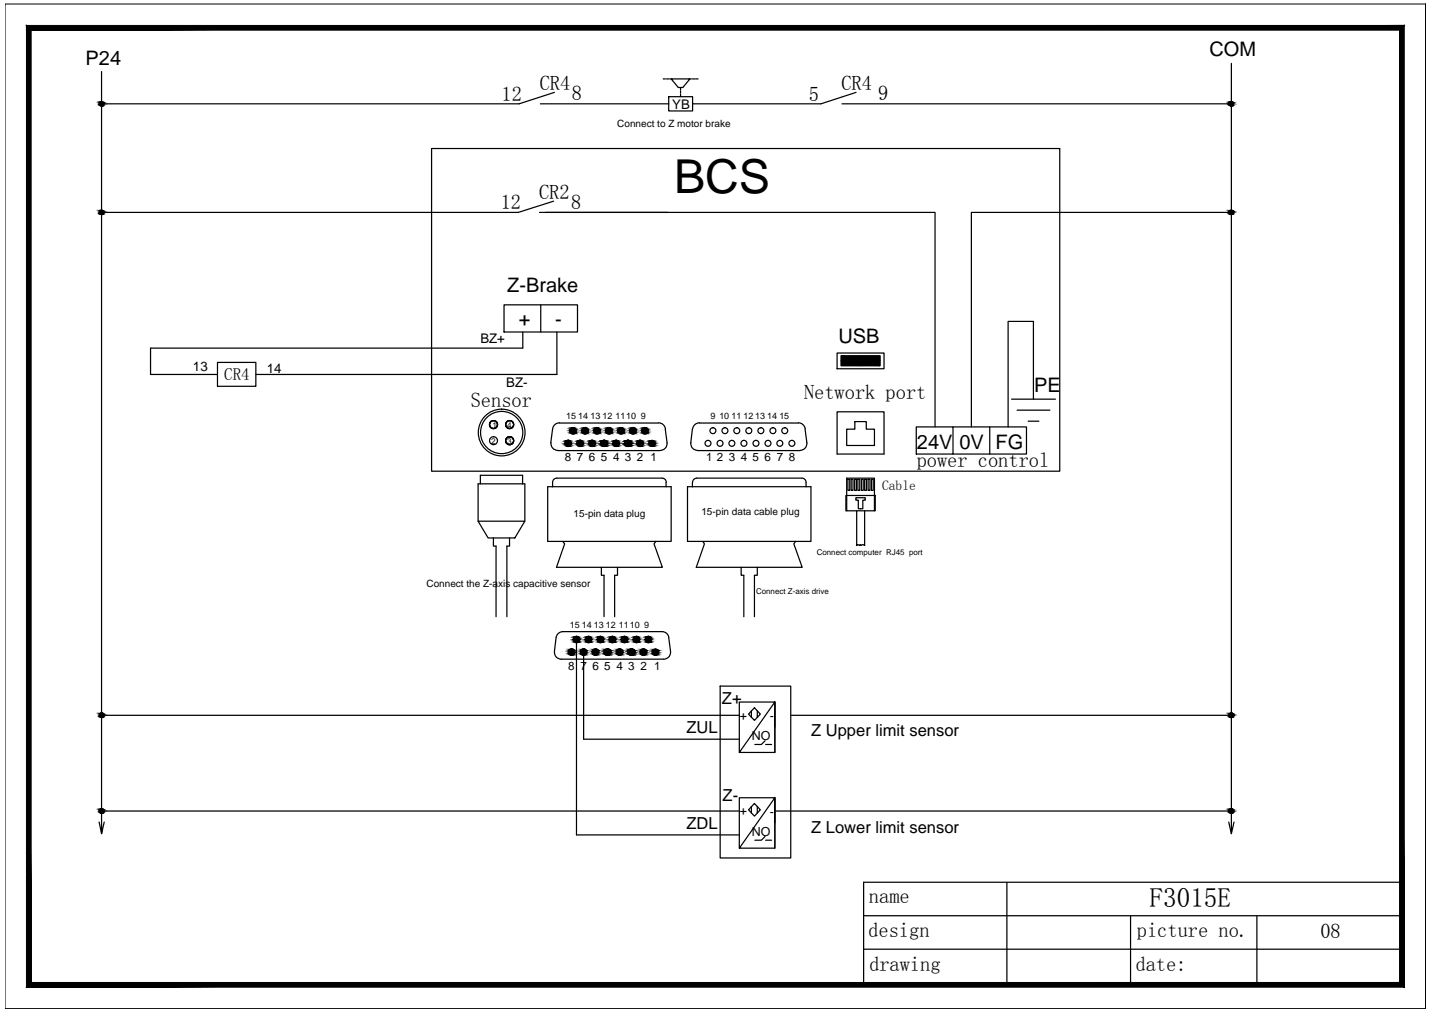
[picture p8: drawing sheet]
<svg xmlns="http://www.w3.org/2000/svg" width="297mm" height="210mm" viewBox="0 0 297 210" stroke-linecap="round" stroke-linejoin="round" font-family="sans-serif">
<!-- layer: 0 -->
<path d="M1 .8h294.7v208.4h-294.7z" fill="none" stroke="#000" stroke-width=".21"/>
<!-- layer: TEL_TITLE -->
<path d="M295.7 .8v208.4" fill="none" stroke="#000" stroke-width=".25"/>
<path d="M6.5 203.8l-1 1 284.8-1zM5.5 204.8l284.8-1 1 1zM290.3 6.3v197.5l1 1zM290.3 6.3l1-1v199.5zM6.5 6.3h283.8l1-1zM5.5 5.3h285.8l-284.8 1zM5.5 5.3l1 198.5v-197.5zM5.5 5.3l1 198.5-1 1z" fill="#000" stroke="#000" stroke-width=".21"/>
<!-- layer: 0 -->
<g fill="none" stroke="#000" stroke-width=".25">
<path d="M21.1 14.8v158.1l.5-2.4M115 19.2l-7.3 2.3h-86.6M137.6 16.4h.4M138.2 16.4h.6M138.9 16.4h.5M139.2 16.4h3.9l-1.5 1.7h-.9zM141.2 18.1v.5M141.2 18.8v.5M141.2 19.5v.6M142.9 16.4h.5M143.6 16.4h.5M144.3 16.4h.5"/>
<path d="M177.6 19.2l-7.3 2.3h-26.6M255.4 13.2v159.7M112.1 21.5h26.6M138.7 20.1h5v2.9h-5zM174.7 21.5h80.7M111.9 44.1h26.6M113.2 44.1h80.8v44.4M114.8 41.7l-7.3 2.4h-86.4M255.4 44.1h-53.9v44.4M45.1 75.2h8v4.9h-8zM104.5 63.2h7.7v5.7h-7.7zM108.4 68.9v3.3h-77.2v5.5h13.9"/>
<path d="M112.2 63.2h7.6v5.7h-7.6M115.5 68.9v8.8h-62.4M209.8 82.8h9.1M211 85.1h6.8M213.3 87.4h2.2M214.4 82.8v-16.1h-5.3v21.8M119.6 132.7v40.5h33.8M121.1 135.2v18.1h32.3M21.1 148.4h132.3M149.4 142.3h14.6v35.7h-14.6zM164 148.4h91.4M20.6 170.5l.5 2.4"/>
<path d="M21.1 168.2h132.3M160.7 168.2h94.7M254.9 170.5l.5 2.4 .6-2.4M179.1 189.9h111.2M179.1 196.9h111.2M208.9 183v20.9M234.5 190v13.9M260.7 190v13.9M290.3 183h-111.2v20.8"/>
<circle cx="21.1" cy="148.3" r=".49"/>
<circle cx="255.4" cy="148.3" r=".49"/>
<circle cx="21.1" cy="168.2" r=".49"/>
<circle cx="255.4" cy="168.2" r=".49"/>
</g>
<g fill="none" stroke="#000" stroke-width=".25">
<path d="M89.5 30.8h130.3v66.9h-130.3zM173.6 73.2h9.8v3.3h-9.8zM174.5 73.8h8v2h-8zM115.7 93.5h21.2M116 87.7h20.6M144.7 93.5h21.2M145.1 87.7h20.5M166.3 99.2h-21.8a.87 .87 0 0 0-.8 .8M166.3 99.2a.87 .87 0 0 1 .9 .8M173.6 85.4h9.8v8.8h-9.8zM175.6 89h1.7v-1.6h2.4v1.6h1.7v3.4h-5.8zM175.6 99.2h5.8v6.7h-5.8z"/>
<path d="M175.9 99.4h.4v2.3h-.4zM176.6 99.4h.3v2.3h-.3zM177.3 99.4h.4v2.3h-.4zM178 99.4h.3v2.3h-.3zM178.7 99.4h.4v2.3h-.4zM179.4 99.4h.3v2.3h-.3zM180.1 99.4h.4v2.3h-.4zM180.7 99.4h.4v2.3h-.4zM190.1 88.5h7.6v5.7h-7.6zM197.7 88.5h7.6v5.7h-7.6M205.3 88.5h7.6v5.7h-7.6M99.2 108.1h9.7l-2.1 3.5h-5.6z"/>
<path d="M99.6 100.4v-1.8h8.8v1.8M102.3 111.6v1.7h.6v14.6M105.7 111.6v1.7h-.6v14.6M108.4 100.4h-9.2v7.7M108.4 100.4h.5v7.7M114.6 101h24.6v11.3h-3.2M114.6 101h-1v11.3h22.4M114.6 100.1v.9M116.7 112.3l.4 .5-1.7 4.9h22l-1.7-4.9 .3-.5M124.7 117.7v1.6h.6v8.6M128.1 117.7v1.6h-.6v8.6M138.2 100.1v.9"/>
<path d="M138.2 100a.87 .87 0 0 0-.9-.8h-21.8a.87 .87 0 0 0-.9 .8M143.6 101h24.6v11.3h-3.2M143.6 101h-1v11.3h22.4M143.6 100.1v.9M145.8 112.3l.3 .5-1.7 4.9h22l-1.7-4.9 .3-.5M153.7 117.7v1.6h.6v8.6M157.1 117.7v1.6h-.6v8.6M167.2 100.1v.9M177.5 103.2h2v.5h-.5v1.8h-1v-1.8h-.5zM177.7 105.9v7.2a.42 .42 0 0 1 .6 0l.1-.1 .1 .1 .6-.1 .3 .1v-7.2M181.4 102.8h.1M181.4 102.8h-5.9v3.1h.1"/>
<path d="M181.4 102.8h.2v3.1h-.2M116.4 136.7h21.3M116.7 131h20.6M153.4 156.1h7.3v-10.5h-7.3v10.5l7.3-10.5v10.5M155.9 147.4v1.4M156.5 146.8l1.2 1.3-1.2 1.3-1.2-1.3zM157.1 147.4v1.4M158.7 153.7l-.8 .7h-1.3M158.8 154.4h1.2M153.4 175.9h7.3v-10.4h-7.3v10.4l7.3-10.4v10.4M155.9 167.3v1.3M156.5 166.7l1.2 1.3-1.2 1.3-1.2-1.3z"/>
<path d="M157.1 167.3v1.3M158.7 173.5l-.8 .8h-1.3M158.8 174.3h1.2"/>
<circle cx="102.4" cy="91.4" r=".83"/>
<circle cx="102.4" cy="88.1" r=".83"/>
<circle cx="104.1" cy="89.7" r="4.4"/>
<circle cx="104.1" cy="89.7" r="4.8"/>
<circle cx="105.7" cy="91.4" r=".83"/>
<circle cx="105.7" cy="88.1" r=".83"/>
<circle cx="117.9" cy="92" r=".66"/>
<circle cx="118.9" cy="89.3" r=".66"/>
<circle cx="120.3" cy="92" r=".66"/>
<circle cx="121.4" cy="89.3" r=".66"/>
<circle cx="122.8" cy="92" r=".66"/>
<circle cx="123.8" cy="89.3" r=".66"/>
<circle cx="125.3" cy="92" r=".66"/>
<circle cx="126.3" cy="89.3" r=".66"/>
<circle cx="127.8" cy="92" r=".66"/>
<circle cx="128.8" cy="89.3" r=".66"/>
<circle cx="130.3" cy="92" r=".66"/>
<circle cx="131.3" cy="89.3" r=".66"/>
<circle cx="132.8" cy="92" r=".66"/>
<circle cx="133.8" cy="89.3" r=".66"/>
<circle cx="146.9" cy="92" r=".61"/>
<circle cx="147.9" cy="89.3" r=".61"/>
<circle cx="149.4" cy="92" r=".61"/>
<circle cx="150.4" cy="89.3" r=".61"/>
<circle cx="151.8" cy="92" r=".61"/>
<circle cx="152.8" cy="89.3" r=".61"/>
<circle cx="154.3" cy="92" r=".61"/>
<circle cx="155.3" cy="89.3" r=".61"/>
<circle cx="156.8" cy="92" r=".61"/>
<circle cx="157.8" cy="89.3" r=".61"/>
<circle cx="159.3" cy="92" r=".61"/>
<circle cx="160.3" cy="89.3" r=".61"/>
<circle cx="161.8" cy="92" r=".61"/>
<circle cx="162.8" cy="89.3" r=".61"/>
<circle cx="164.3" cy="92" r=".61"/>
<circle cx="118.6" cy="135.2" r=".66"/>
<circle cx="119.6" cy="132.6" r=".66"/>
<circle cx="121.1" cy="135.2" r=".66"/>
<circle cx="122.1" cy="132.6" r=".66"/>
<circle cx="123.5" cy="135.2" r=".66"/>
<circle cx="124.6" cy="132.6" r=".66"/>
<circle cx="126" cy="135.2" r=".66"/>
<circle cx="127" cy="132.6" r=".66"/>
<circle cx="128.5" cy="135.2" r=".66"/>
<circle cx="129.5" cy="132.6" r=".66"/>
<circle cx="131" cy="135.2" r=".66"/>
<circle cx="132" cy="132.6" r=".66"/>
<circle cx="133.5" cy="135.2" r=".66"/>
<circle cx="134.5" cy="132.6" r=".66"/>
</g>
<!-- layer: _TCH_MASK -->
<g fill="none" stroke="#000" stroke-width=".25">
<path d="M114.3 91.8a1.42 1.42 0 0 0 1.4 1.6M114.6 89l-.4 2.8M116 87.7a1.42 1.42 0 0 0-1.4 1.2M136.6 87.7a1.42 1.42 0 0 1 1.4 1.2M138 89l.4 2.8a1.42 1.42 0 0 1-1.4 1.6M143.6 89l-.3 2.8a1.42 1.42 0 0 0 1.4 1.6M145.1 87.7a1.42 1.42 0 0 0-1.4 1.2M165.6 87.7a1.42 1.42 0 0 1 1.4 1.2M167 89l.4 2.8M167.4 91.8a1.42 1.42 0 0 1-1.4 1.6M115 135.1a1.42 1.42 0 0 0 1.4 1.6M115.3 132.3l-.3 2.8"/>
<path d="M116.8 131a1.42 1.42 0 0 0-1.4 1.2M137.3 131a1.42 1.42 0 0 1 1.4 1.2M138.7 132.3l.4 2.8M139.1 135.1a1.42 1.42 0 0 1-1.4 1.6"/>
</g>
<g fill="#000" stroke="#000" stroke-width=".21">
<path d="M117.2 92.3h1.2l-.2 .2zM117.5 91.4h.7zM118.3 89.7h1.2l-.3 .2zM118.5 88.8h.7zM119.7 92.3h1.2l-.3 .2zM120 91.4h.6zM120.8 89.7h1.1l-.2 .2zM121 88.8h.7zM122.2 92.3h1.2l-.3 .2zM122.5 91.4h.6zM123.3 89.7h1.1l-.3 .2zM123.5 88.8h.6z"/>
<path d="M124.7 92.3h1.2l-.3 .2zM125 91.4h.6zM125.7 89.7h1.2l-.3 .2zM126 88.8h.6zM127.2 92.3h1.1l-.2 .2zM127.5 91.4h.6zM128.2 89.7h1.2l-.3 .2zM128.5 88.8h.6zM129.7 92.3h1.1l-.2 .2zM129.9 91.4h.7zM130.7 89.7h1.2l-.3 .2zM131 88.8h.6z"/>
<path d="M132.2 92.3h1.1l-.2 .2zM132.4 91.4h.7zM133.2 89.7h1.2l-.3 .2zM133.4 88.8h.7zM134.6 92.3h1.2l-.2 .2zM134.9 91.4h.7zM118 135.6h1.1l-.2 .2zM118.2 134.7l.4-.1 .3 .1zM119 133h1.2l-.3 .3zM119.2 132.1h.7zM120.5 135.6h1.1l-.2 .2zM120.7 134.7l.4-.1 .3 .1z"/>
<path d="M121.5 133h1.1l-.2 .3zM121.7 132.1h.7zM123 135.6h1.1l-.2 .2zM123.2 134.7l.3-.1 .4 .1zM124 133h1.1l-.2 .3zM124.2 132.1h.7zM125.4 135.6h1.2l-.2 .2zM125.7 134.7l.3-.1 .4 .1zM126.4 133h1.2l-.2 .3zM126.7 132.1h.7zM127.9 135.6h1.2l-.3 .2zM128.2 134.7l.3-.1 .3 .1z"/>
<path d="M128.9 133h1.2l-.2 .3zM129.2 132.1h.7zM130.4 135.6h1.2l-.3 .2zM130.7 134.7l.3-.1 .3 .1zM131.4 133h1.2l-.2 .3zM131.7 132.1h.7zM132.9 135.6h1.2l-.3 .2zM133.1 134.7l.4-.1 .3 .1zM133.9 133h1.2l-.3 .3zM134.1 132.1h.7zM135.4 135.6h1.2l-.3 .2zM135.6 134.7l.4-.1 .3 .1z"/>
<path d="M174.5 73.8v1h8zM174.5 73.8h8v1z"/>
<path d="M174.5 74.8v1h8zM174.5 74.8h8v1z"/>
<path d="M117.2 91.6v.4h1.3zM117.2 91.6h1.2l.1 .4z"/>
<path d="M117.2 91.6h1.2l-.9-.2zM117.5 91.4h.7l.2 .2z"/>
<path d="M117.2 92v.3h1.2zM117.2 92h1.3l-.1 .3z"/>
<path d="M117.2 92.3l.3 .2h.7zM117.5 92.5h.7z"/>
<path d="M118.3 89l-.1 .4h1.3zM118.3 89h1.2v.4z"/>
<path d="M118.3 89h1.2l-1-.2zM118.5 88.8h.7l.3 .2z"/>
<path d="M118.2 89.4l.1 .3h1.2zM118.2 89.4h1.3v.3z"/>
<path d="M118.3 89.7l.2 .2h.7zM118.5 89.9h.7z"/>
<path d="M119.7 91.6v.4h1.3zM119.7 91.6h1.2l.1 .4z"/>
<path d="M119.7 91.6h1.2l-.9-.2zM120 91.4h.6l.3 .2z"/>
<path d="M119.7 92v.3h1.2zM119.7 92h1.3l-.1 .3z"/>
<path d="M119.7 92.3l.3 .2h.6zM120 92.5h.6z"/>
<path d="M120.8 89l-.1 .4h1.3zM120.8 89h1.1l.1 .4z"/>
<path d="M120.8 89h1.1l-.9-.2zM121 88.8h.7l.2 .2z"/>
<path d="M120.7 89.4l.1 .3h1.1zM120.7 89.4h1.3l-.1 .3z"/>
<path d="M120.8 89.7l.2 .2h.7zM121 89.9h.7z"/>
<path d="M122.2 91.6l-.1 .4h1.4zM122.2 91.6h1.2l.1 .4z"/>
<path d="M122.5 91.4l-.3 .2h1.2zM122.5 91.4h.6l.3 .2z"/>
<path d="M122.1 92l.1 .3h1.2zM122.1 92h1.4l-.1 .3z"/>
<path d="M122.2 92.3l.3 .2h.6zM122.5 92.5h.6z"/>
<path d="M123.3 89l-.1 .4h1.3zM123.3 89h1.1l.1 .4z"/>
<path d="M123.5 88.8l-.2 .2h1.1zM123.5 88.8h.6l.3 .2z"/>
<path d="M123.2 89.4l.1 .3h1.1zM123.2 89.4h1.3l-.1 .3z"/>
<path d="M123.3 89.7l.2 .2h.6zM123.5 89.9h.6z"/>
<path d="M124.7 91.6l-.1 .4h1.4zM124.7 91.6h1.2l.1 .4z"/>
<path d="M124.7 91.6l-.1 .4h1.4zM124.7 91.6h1.2l.1 .4z"/>
<path d="M124.7 91.6h1.2l-.9-.2zM125 91.4h.6l.3 .2z"/>
<path d="M124.6 92l.1 .3h1.2zM124.6 92h1.4l-.1 .3z"/>
<path d="M124.7 92.3l.3 .2h.6zM125 92.5h.6z"/>
<path d="M124.7 91.6h1.2l-.9-.2zM125 91.4h.6l.3 .2z"/>
<path d="M124.6 92l.1 .3h1.2zM124.6 92h1.4l-.1 .3z"/>
<path d="M124.7 92.3l.3 .2h.6zM125 92.5h.6z"/>
<path d="M125.7 89l-.1 .4h1.4zM125.7 89h1.2l.1 .4z"/>
<path d="M125.7 89h1.2l-.9-.2zM126 88.8h.6l.3 .2z"/>
<path d="M125.6 89.4l.1 .3h1.2zM125.6 89.4h1.4l-.1 .3z"/>
<path d="M125.7 89.7l.3 .2h.6zM126 89.9h.6z"/>
<path d="M127.2 91.6l-.1 .4h1.4zM127.2 91.6h1.1l.2 .4z"/>
<path d="M127.2 91.6h1.1l-.8-.2zM127.5 91.4h.6l.2 .2z"/>
<path d="M127.1 92l.1 .3h1.1zM127.1 92h1.4l-.2 .3z"/>
<path d="M127.2 92.3l.3 .2h.6zM127.5 92.5h.6z"/>
<path d="M128.2 89l-.1 .4h1.4zM128.2 89h1.2l.1 .4z"/>
<path d="M128.2 89h1.2l-.9-.2zM128.5 88.8h.6l.3 .2z"/>
<path d="M128.1 89.4l.1 .3h1.2zM128.1 89.4h1.4l-.1 .3z"/>
<path d="M128.2 89.7l.3 .2h.6zM128.5 89.9h.6z"/>
<path d="M129.7 91.6l-.1 .4h1.3zM129.7 91.6h1.1l.1 .4z"/>
<path d="M129.7 91.6l-.1 .4h1.3zM129.7 91.6h1.1l.1 .4z"/>
<path d="M129.7 91.6l-.1 .4h1.3zM129.7 91.6h1.1l.1 .4z"/>
<path d="M129.7 91.6h1.1l-.9-.2zM129.9 91.4h.7l.2 .2z"/>
<path d="M129.6 92l.1 .3h1.1zM129.6 92h1.3l-.1 .3z"/>
<path d="M129.7 92.3l.2 .2h.7zM129.9 92.5h.7z"/>
<path d="M129.7 91.6h1.1l-.9-.2zM129.9 91.4h.7l.2 .2z"/>
<path d="M129.6 92l.1 .3h1.1zM129.6 92h1.3l-.1 .3z"/>
<path d="M129.7 92.3l.2 .2h.7zM129.9 92.5h.7z"/>
<path d="M129.7 91.6h1.1l-.9-.2zM129.9 91.4h.7l.2 .2z"/>
<path d="M129.6 92l.1 .3h1.1zM129.6 92h1.3l-.1 .3z"/>
<path d="M129.7 92.3l.2 .2h.7zM129.9 92.5h.7z"/>
<path d="M130.7 89l-.1 .4h1.3zM130.7 89h1.2v.4z"/>
<path d="M130.7 89h1.2l-.9-.2zM131 88.8h.6l.3 .2z"/>
<path d="M130.6 89.4l.1 .3h1.2zM130.6 89.4h1.3v.3z"/>
<path d="M130.7 89.7l.3 .2h.6zM131 89.9h.6z"/>
<path d="M132.2 91.6l-.1 .4h1.3zM132.2 91.6h1.1l.1 .4z"/>
<path d="M132.4 91.4l-.2 .2h1.1zM132.4 91.4h.7l.2 .2z"/>
<path d="M132.1 92l.1 .3h1.1zM132.1 92h1.3l-.1 .3z"/>
<path d="M132.2 92.3l.2 .2h.7zM132.4 92.5h.7z"/>
<path d="M133.2 89l-.1 .4h1.3zM133.2 89h1.2v.4z"/>
<path d="M133.4 88.8l-.2 .2h1.2zM133.4 88.8h.7l.3 .2z"/>
<path d="M133.1 89.4l.1 .3h1.2zM133.1 89.4h1.3v.3z"/>
<path d="M133.2 89.7l.2 .2h.7zM133.4 89.9h.7z"/>
<path d="M134.6 91.6v.4h1.3zM134.6 91.6h1.2l.1 .4z"/>
<path d="M134.9 91.4l-.3 .2h1.2zM134.9 91.4h.7l.2 .2z"/>
<path d="M134.6 92v.3h1.2zM134.6 92h1.3l-.1 .3z"/>
<path d="M134.6 92.3l.3 .2h.7zM134.9 92.5h.7z"/>
<path d="M118 134.9l-.1 .3h1.3zM118 134.9h1.1l.1 .3z"/>
<path d="M118 134.9h1.1l-.9-.2zM118.2 134.7h.7l.2 .2z"/>
<path d="M117.9 135.2l.1 .4h1.1zM117.9 135.2h1.3l-.1 .4z"/>
<path d="M118 135.6l.2 .2h.7zM118.2 135.8h.7z"/>
<path d="M119 132.3l-.1 .4h1.4zM119 132.3h1.2l.1 .4z"/>
<path d="M119 132.3h1.2l-1-.2zM119.2 132.1h.7l.3 .2z"/>
<path d="M118.9 132.7l.1 .3h1.2zM118.9 132.7h1.4l-.1 .3z"/>
<path d="M119 133l.2 .3h.7zM119.2 133.3h.7z"/>
<path d="M120.5 134.9l-.1 .3h1.3zM120.5 134.9h1.1l.1 .3z"/>
<path d="M120.5 134.9h1.1l-.9-.2zM120.7 134.7h.7l.2 .2z"/>
<path d="M120.4 135.2l.1 .4h1.1zM120.4 135.2h1.3l-.1 .4z"/>
<path d="M120.5 135.6l.2 .2h.7zM120.7 135.8h.7z"/>
<path d="M121.5 132.3l-.1 .4h1.3zM121.5 132.3h1.1l.1 .4z"/>
<path d="M121.5 132.3h1.1l-.9-.2zM121.7 132.1h.7l.2 .2z"/>
<path d="M121.4 132.7l.1 .3h1.1zM121.4 132.7h1.3l-.1 .3z"/>
<path d="M121.5 133l.2 .3h.7zM121.7 133.3h.7z"/>
<path d="M123 134.9l-.2 .3h1.4zM123 134.9h1.1l.1 .3z"/>
<path d="M123 134.9h1.1l-.9-.2zM123.2 134.7h.7l.2 .2z"/>
<path d="M122.8 135.2l.2 .4h1.1zM122.8 135.2h1.4l-.1 .4z"/>
<path d="M123 135.6l.2 .2h.7zM123.2 135.8h.7z"/>
<path d="M124 132.3l-.1 .4h1.3zM124 132.3h1.1l.1 .4z"/>
<path d="M124.2 132.1l-.2 .2h1.1zM124.2 132.1h.7l.2 .2z"/>
<path d="M123.9 132.7l.1 .3h1.1zM123.9 132.7h1.3l-.1 .3z"/>
<path d="M124 133l.2 .3h.7zM124.2 133.3h.7z"/>
<path d="M125.4 134.9l-.1 .3h1.4zM125.4 134.9h1.2l.1 .3z"/>
<path d="M125.4 134.9l-.1 .3h1.4zM125.4 134.9h1.2l.1 .3z"/>
<path d="M125.4 134.9h1.2l-.9-.2zM125.7 134.7h.7l.2 .2z"/>
<path d="M125.3 135.2l.1 .4h1.2zM125.3 135.2h1.4l-.1 .4z"/>
<path d="M125.4 135.6l.3 .2h.7zM125.7 135.8h.7z"/>
<path d="M125.4 134.9h1.2l-.9-.2zM125.7 134.7h.7l.2 .2z"/>
<path d="M125.3 135.2l.1 .4h1.2zM125.3 135.2h1.4l-.1 .4z"/>
<path d="M125.4 135.6l.3 .2h.7zM125.7 135.8h.7z"/>
<path d="M126.4 132.3v.4h1.3zM126.4 132.3h1.2l.1 .4z"/>
<path d="M126.4 132.3h1.2l-.9-.2zM126.7 132.1h.7l.2 .2z"/>
<path d="M126.4 132.7v.3h1.2zM126.4 132.7h1.3l-.1 .3z"/>
<path d="M126.4 133l.3 .3h.7zM126.7 133.3h.7z"/>
<path d="M127.9 134.9l-.1 .3h1.4zM127.9 134.9h1.2l.1 .3z"/>
<path d="M127.9 134.9h1.2l-.9-.2zM128.2 134.7h.6l.3 .2z"/>
<path d="M127.8 135.2l.1 .4h1.2zM127.8 135.2h1.4l-.1 .4z"/>
<path d="M127.9 135.6l.3 .2h.6zM128.2 135.8h.6z"/>
<path d="M128.9 132.3l-.1 .4h1.4zM128.9 132.3h1.2l.1 .4z"/>
<path d="M128.9 132.3h1.2l-.9-.2zM129.2 132.1h.7l.2 .2z"/>
<path d="M128.8 132.7l.1 .3h1.2zM128.8 132.7h1.4l-.1 .3z"/>
<path d="M128.9 133l.3 .3h.7zM129.2 133.3h.7z"/>
<path d="M130.4 134.9l-.1 .3h1.3zM130.4 134.9h1.2v.3z"/>
<path d="M130.4 134.9l-.1 .3h1.3zM130.4 134.9h1.2v.3z"/>
<path d="M130.4 134.9l-.1 .3h1.3zM130.4 134.9h1.2v.3z"/>
<path d="M130.4 134.9h1.2l-.9-.2zM130.7 134.7h.6l.3 .2z"/>
<path d="M130.3 135.2l.1 .4h1.2zM130.3 135.2h1.3v.4z"/>
<path d="M130.4 135.6l.3 .2h.6zM130.7 135.8h.6z"/>
<path d="M130.4 134.9h1.2l-.9-.2zM130.7 134.7h.6l.3 .2z"/>
<path d="M130.3 135.2l.1 .4h1.2zM130.3 135.2h1.3v.4z"/>
<path d="M130.4 135.6l.3 .2h.6zM130.7 135.8h.6z"/>
<path d="M130.4 134.9h1.2l-.9-.2zM130.7 134.7h.6l.3 .2z"/>
<path d="M130.3 135.2l.1 .4h1.2zM130.3 135.2h1.3v.4z"/>
<path d="M130.4 135.6l.3 .2h.6zM130.7 135.8h.6z"/>
<path d="M131.4 132.3l-.1 .4h1.4zM131.4 132.3h1.2l.1 .4z"/>
<path d="M131.4 132.3h1.2l-.9-.2zM131.7 132.1h.7l.2 .2z"/>
<path d="M131.3 132.7l.1 .3h1.2zM131.3 132.7h1.4l-.1 .3z"/>
<path d="M131.4 133l.3 .3h.7zM131.7 133.3h.7z"/>
<path d="M132.9 134.9l-.1 .3h1.3zM132.9 134.9h1.2v.3z"/>
<path d="M132.9 134.9h1.2l-1-.2zM133.1 134.7h.7l.3 .2z"/>
<path d="M132.8 135.2l.1 .4h1.2zM132.8 135.2h1.3v.4z"/>
<path d="M132.9 135.6l.2 .2h.7zM133.1 135.8h.7z"/>
<path d="M133.9 132.3l-.1 .4h1.4zM133.9 132.3h1.2l.1 .4z"/>
<path d="M134.1 132.1l-.2 .2h1.2zM134.1 132.1h.7l.3 .2z"/>
<path d="M133.8 132.7l.1 .3h1.2zM133.8 132.7h1.4l-.1 .3z"/>
<path d="M133.9 133l.2 .3h.7zM134.1 133.3h.7z"/>
<path d="M135.4 134.9l-.1 .3h1.3zM135.4 134.9h1.2v.3z"/>
<path d="M135.4 134.9h1.2l-1-.2zM135.6 134.7h.7l.3 .2z"/>
<path d="M135.3 135.2l.1 .4h1.2zM135.3 135.2h1.3v.4z"/>
<path d="M135.4 135.6l.2 .2h.7zM135.6 135.8h.7z"/>
</g>
<!-- layer: 0 -->
<g fill="#000" stroke="#000" stroke-width=".21">
<path d="M20.8 21.1h.5zM255.2 21.1h.4zM20.8 43.6h.5zM255.2 43.6h.4zM20.8 147.9h.5zM255.1 147.9h.5zM20.8 167.8h.5zM255.1 167.8h.5z"/>
<path d="M20.6 21.3v.2h1zM20.6 21.3h.9l.1 .2z"/>
<path d="M20.8 21.1l-.2 .2h.9zM20.8 21.1h.5l.2 .2z"/>
<path d="M20.6 21.5v.3h.5zM20.6 21.5h.5v.3z"/>
<path d="M20.8 22h.3zM21.1 22h.2z"/>
<path d="M20.6 21.8l.5 .2zM20.6 21.8h.5v.2z"/>
<path d="M21.1 21.5v.3h.4zM21.1 21.5h.5l-.1 .3z"/>
<path d="M21.1 21.8v.2h.2zM21.1 21.8h.4l-.2 .2z"/>
<path d="M255 21.3l-.1 .2h1zM255 21.3h.8l.1 .2z"/>
<path d="M255 21.3h.8l-.6-.2zM255.2 21.1h.4l.2 .2z"/>
<path d="M254.9 21.5l.1 .3h.4zM254.9 21.5h.5v.3z"/>
<path d="M255.2 22h.2zM255.4 22h.2z"/>
<path d="M255 21.8l.4 .2zM255 21.8h.4v.2z"/>
<path d="M255.4 21.5v.3h.4zM255.4 21.5h.5l-.1 .3z"/>
<path d="M255.4 21.8v.2h.2zM255.4 21.8h.4l-.2 .2z"/>
<path d="M20.6 43.8v.3h1zM20.6 43.8h.9l.1 .3z"/>
<path d="M20.6 43.8h.9l-.7-.2zM20.8 43.6h.5l.2 .2z"/>
<path d="M20.6 44.1v.2h.5zM20.6 44.1h.5v.2z"/>
<path d="M20.8 44.5l.3 .1zM21.1 44.5h.2z"/>
<path d="M20.6 44.3l.5 .2zM20.6 44.3h.5v.2z"/>
<path d="M21.1 44.1v.2h.4zM21.1 44.1h.5l-.1 .2z"/>
<path d="M21.1 44.3v.2h.2zM21.1 44.3h.4l-.2 .2z"/>
<path d="M255 43.8l-.1 .3h1zM255 43.8h.8l.1 .3z"/>
<path d="M255 43.8h.8l-.6-.2zM255.2 43.6h.4l.2 .2z"/>
<path d="M254.9 44.1l.1 .2h.4zM254.9 44.1h.5v.2z"/>
<path d="M255.2 44.5l.2 .1zM255.4 44.5h.2z"/>
<path d="M255 44.3l.4 .2zM255 44.3h.4v.2z"/>
<path d="M255.4 44.1v.2h.4zM255.4 44.1h.5l-.1 .2z"/>
<path d="M255.4 44.3v.2h.2zM255.4 44.3h.4l-.2 .2z"/>
<path d="M20.6 148.1v.3h1zM20.6 148.1h.9l.1 .3z"/>
<path d="M20.6 148.1h.9l-.7-.2zM20.8 147.9h.5l.2 .2z"/>
<path d="M20.6 148.4v.2h.5zM20.6 148.4h.5v.2z"/>
<path d="M20.8 148.8l.3 .1zM21.1 148.8h.2z"/>
<path d="M20.6 148.6l.5 .2zM20.6 148.6h.5v.2z"/>
<path d="M21.1 148.4v.2h.4zM21.1 148.4h.5l-.1 .2z"/>
<path d="M21.1 148.6v.2h.2zM21.1 148.6h.4l-.2 .2z"/>
<path d="M255 148.1l-.1 .3h1zM255 148.1h.8l.1 .3z"/>
<path d="M255 148.1h.8l-.7-.2zM255.1 147.9h.5l.2 .2z"/>
<path d="M254.9 148.4l.1 .2h.4zM254.9 148.4h.5v.2z"/>
<path d="M255.1 148.8l.3 .1zM255.4 148.8h.2z"/>
<path d="M255 148.6l.4 .2zM255 148.6h.4v.2z"/>
<path d="M255.4 148.4v.2h.4zM255.4 148.4h.5l-.1 .2z"/>
<path d="M255.4 148.6v.2h.2zM255.4 148.6h.4l-.2 .2z"/>
<path d="M20.6 168v.2h1zM20.6 168h.9l.1 .2z"/>
<path d="M20.6 168h.9l-.7-.2zM20.8 167.8h.5l.2 .2z"/>
<path d="M20.6 168.2v.3h.5zM20.6 168.2h.5v.3z"/>
<path d="M20.8 168.6l.3 .1zM21.1 168.6h.2z"/>
<path d="M20.6 168.5l.5 .1zM20.6 168.5h.5v.1z"/>
<path d="M21.1 168.2v.3h.4zM21.1 168.2h.5l-.1 .3z"/>
<path d="M21.1 168.5v.1h.2zM21.1 168.5h.4l-.2 .1z"/>
<path d="M255 168l-.1 .2h1zM255 168h.8l.1 .2z"/>
<path d="M255 168h.8l-.7-.2zM255.1 167.8h.5l.2 .2z"/>
<path d="M254.9 168.2l.1 .3h.4zM254.9 168.2h.5v.3z"/>
<path d="M255.1 168.6l.3 .1zM255.4 168.6h.2z"/>
<path d="M255 168.5l.4 .1zM255 168.5h.4v.1z"/>
<path d="M255.4 168.2v.3h.4zM255.4 168.2h.5l-.1 .3z"/>
<path d="M255.4 168.5v.1h.2zM255.4 168.5h.4l-.2 .1z"/>
</g>
<text font-size="9.7" x="139.8" y="40">BCS</text>
<text font-size="5.6" x="238.5" y="188.1">F3015E</text>
<g font-size="4.2">
<text x="104" y="20.9">12</text>
<text x="112" y="18.7">CR4</text>
<text x="118.6" y="20.8">8</text>
<text x="167.8" y="20.9">5</text>
<text x="174.5" y="18.7">CR4</text>
<text x="182.2" y="20.8">9</text>
<text x="111.8" y="41.3">CR2</text>
<text x="103.9" y="43.4">12</text>
<text x="118.5" y="43.3">8</text>
<text x="166.8" y="82.8">Network port</text>
<text x="97.6" y="84.3">Sensor</text>
<text x="190.1" y="96.8">power control</text>
<text x="180.2" y="187.4">name</text>
<text x="180.1" y="194.4">design</text>
<text x="235.8" y="194.3">picture no.</text>
<text x="273.9" y="194.5">08</text>
<text x="180.3" y="201.3">drawing</text>
<text x="235.5" y="201.3">date:</text>
</g>
<g font-size="4.1">
<text x="250.9" y="11.7">COM</text>
<text x="17.8" y="13.6">P24</text>
<text x="105.2" y="60.6">Z-Brake</text>
<text x="107.6" y="67.7">+</text>
<text x="115.1" y="67.7">-</text>
<text x="173.9" y="71.1">USB</text>
<text x="214.5" y="81.2">PE</text>
<text x="190.2" y="93.1">24V</text>
<text x="199" y="93.1">0V</text>
<text x="206.5" y="93.1">FG</text>
</g>
<text font-size="3.5" x="46.5" y="78.9">CR4</text>
<g font-size="3.4">
<text x="149.8" y="146">Z+</text>
<text x="142.4" y="152.1">ZUL</text>
<text x="168.3" y="152.6">Z Upper limit sensor</text>
<text x="149.9" y="166.1">Z-</text>
<text x="142.4" y="172">ZDL</text>
<text x="168.3" y="172.9">Z Lower limit sensor</text>
</g>
<g font-size="2.8">
<text x="139.4" y="22.5">YB</text>
<text x="99.6" y="71.2">BZ+</text>
<text x="40" y="77">13</text>
<text x="55.4" y="77.3">14</text>
<text x="105" y="80.3">BZ-</text>
<text x="183" y="101.7">Cable</text>
</g>
<g font-size="2.6">
<text x="153.5" y="149.3">+</text>
<text x="159.7" y="149.3">-</text>
<text x="156" y="153.6">NO</text>
<text x="153.5" y="169.1">+</text>
<text x="156" y="173.4">NO</text>
<text x="159.7" y="169.2">-</text>
</g>
<g font-size="2.4">
<text x="117.2" y="95.6">8</text>
<text x="119.7" y="95.6">7</text>
<text x="122.2" y="95.6">6</text>
<text x="124.6" y="95.6">5</text>
<text x="127.2" y="95.6">4</text>
<text x="129.6" y="95.6">3</text>
<text x="132.1" y="95.6">2</text>
<text x="134.9" y="95.6">1</text>
<text x="146.5" y="95.6">1</text>
<text x="148.7" y="95.6">2</text>
<text x="151.2" y="95.6">3</text>
<text x="153.7" y="95.6">4</text>
<text x="156.1" y="95.6">5</text>
<text x="158.6" y="95.6">6</text>
<text x="161.1" y="95.6">7</text>
<text x="163.6" y="95.6">8</text>
<text x="117.9" y="138.9">8</text>
<text x="120.4" y="138.9">7</text>
<text x="122.9" y="138.9">6</text>
<text x="125.3" y="138.9">5</text>
<text x="127.9" y="138.9">4</text>
<text x="130.3" y="138.9">3</text>
<text x="132.8" y="138.9">2</text>
<text x="135.7" y="138.9">1</text>
</g>
<g font-size="2.1">
<text x="128" y="26.4">Connect to Z motor brake</text>
<text x="119" y="107.3">15-pin data plug</text>
<text x="145.5" y="106.9">15-pin data cable plug</text>
<text x="88.5" y="121.7">Connect the Z-axis capacitive sensor</text>
</g>
<g font-size="1.9">
<text x="117.5" y="86.9">15</text>
<text x="120" y="86.9">14</text>
<text x="122.5" y="86.9">13</text>
<text x="125" y="86.9">12</text>
<text x="127.7" y="86.9">1110</text>
<text x="132.9" y="86.9">9</text>
<text x="147.4" y="86.9">9</text>
<text x="149.2" y="86.9">10</text>
<text x="151.7" y="86.9">11</text>
<text x="154.2" y="86.9">12</text>
<text x="156.7" y="86.9">13</text>
<text x="159.2" y="86.9">14</text>
<text x="161.7" y="86.9">15</text>
<text x="118.2" y="130.2">15</text>
<text x="120.7" y="130.2">14</text>
<text x="123.2" y="130.2">13</text>
<text x="125.7" y="130.2">12</text>
<text x="128.4" y="130.2">1110</text>
<text x="133.6" y="130.2">9</text>
</g>
<g font-size="1.7">
<text x="102.1" y="88.7">1</text>
<text x="105.2" y="88.7">4</text>
<text x="101.9" y="92">2</text>
<text x="105.2" y="92">3</text>
<text x="169.4" y="115">Connect computer RJ45 port</text>
<text x="156.8" y="123.1">Connect Z-axis drive</text>
</g>
</svg>
